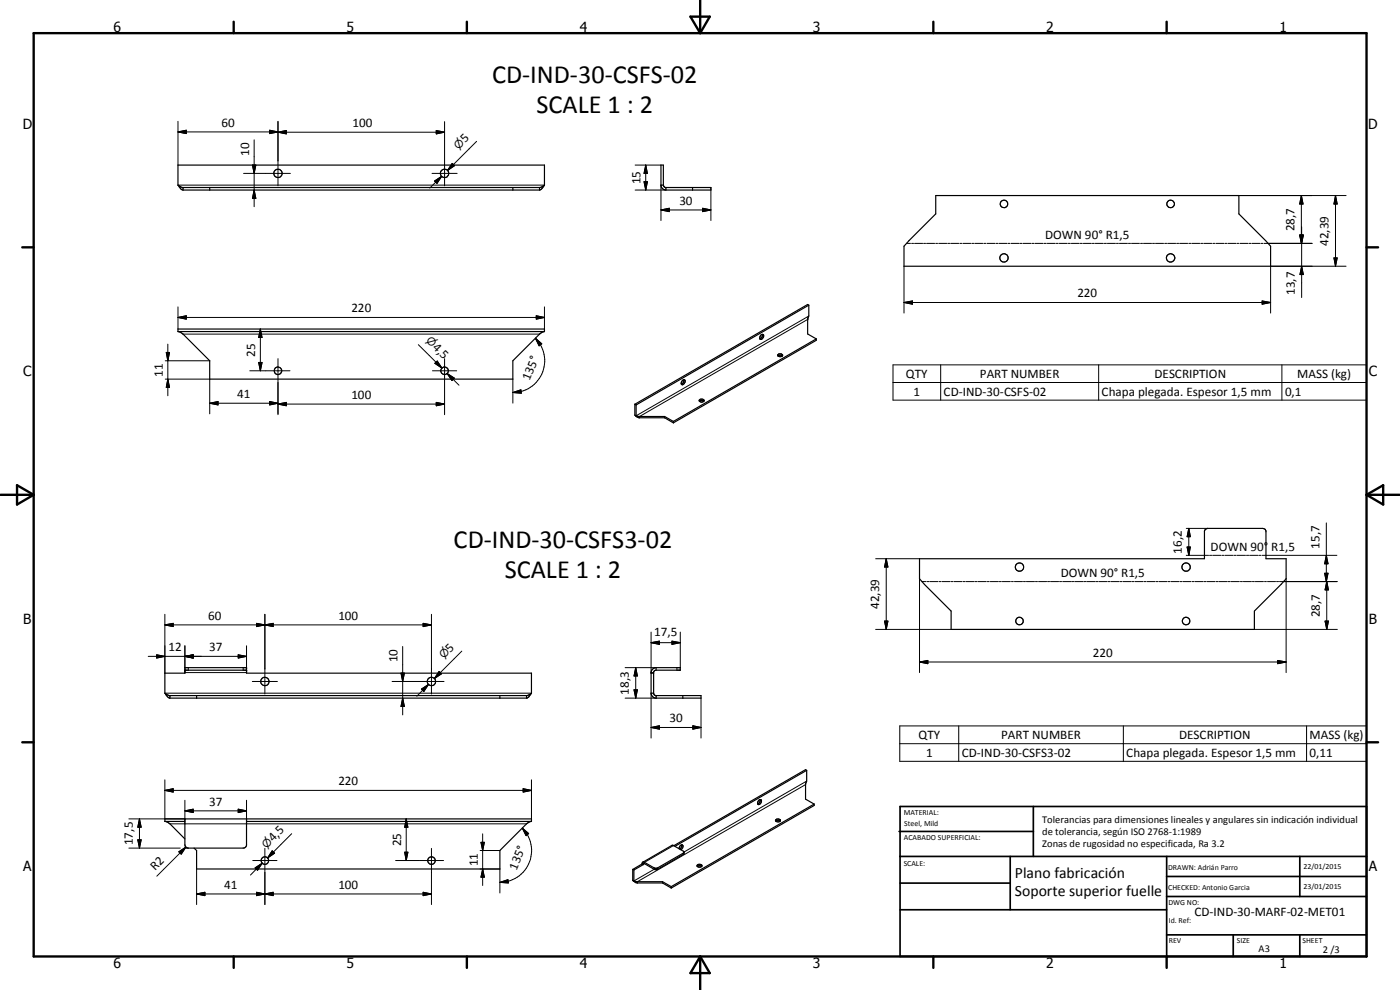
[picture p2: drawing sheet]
<svg xmlns="http://www.w3.org/2000/svg" width="420mm" height="297mm" viewBox="0 0 420 297" stroke-linecap="round" stroke-linejoin="round" font-family="sans-serif">
<g fill="none" stroke="#000" stroke-width=".35">
<path d="M53.4 55.5l.9 1.3 .6 .2M53.4 55.5l1.3 .8h107.4l1.3-.8M53.4 55.5v-6h110v6M54.9 56.3v.7M54.9 57h107M62.9 56.3v.7M153.9 56.3v.7M161.9 56.3v.7M163.4 55.5l-.7 1.1-.8 .4M198.4 55.5v-6h.7v6M198.4 55.5a1.52 1.52 0 0 0 1.4 1.5M198.4 55.5h.7"/>
<path d="M199.1 55.5l.1 .4 .5 .4h13.6v.7h-13.5M199.8 56.3v.7M207.8 56.3v.7M280.8 58.7h91v5.5l9.5 9.7v6h-110v-6l9.5-9.7zM53.4 98.7h110v.8h-110zM53.6 99.5l1.3 .7 8 8v5.5h91v-5.5l8-8 1.3-.7M242.7 91.6v3.2l-.3 1v4.4l2.6 1.5M242.7 91.6l-51.8 29.9M242.7 91.6l-.3-.2-51.9 29.9M204.9 114.1a.52 .52 0 0 1 .8 .1 .52 .52 0 0 1-.3 .7l-.3 .5a.45 .45 0 0 1-.7-.1 .45 .45 0 0 1 .1-.7zM205.2 113.9a1.16 1.16 0 0 1-.7 1.3M228.3 100.6l.5-.3 .3 .2v.6l-.3 .5a.47 .47 0 0 1-.7 .1 .47 .47 0 0 1 0-.7z"/>
<path d="M228.8 100.3a1.19 1.19 0 0 1-.8 1.3M233.4 106.5a.82 .82 0 0 1 .8-.4 .82 .82 0 0 1 .7 .6 .89 .89 0 0 1-1.5-.2zM233.5 106.8a1.03 1.03 0 0 1 1.3 0M245 101.7v.4l-42.9 24.8M245 101.7l-42.9 24.7M190.5 124.5l1.2 .8h7.8M190.5 124.5l.4 .3M190.5 121.3v3.2M190.5 121.3l.4 .2M190.9 124.8h.1M190.9 121.5v3.3M191 124.8l.6 .2h7.9"/>
<path d="M191.9 125v.3M199.5 125.3l2.6 1.6M199.5 125l2.6 1.4M199.5 125v.3M202.1 126.4v.5M209.9 120.4l.5-.2 .8 .2M210 120.4l-.2-.3a.86 .86 0 0 1 1.5 .1l-.1 .2M210 120.4l.5 .2 .7-.2M276 167.6h85.5v-8.3l.4-.6 .5-.2h16.6l.6 .2 .3 .6v8.3h6.1v6.1l-9.5 9.6v5.5h-91.1v-5.5l-9.4-9.6zM49.5 208v-6h6v-1.7h18.5v1.7h85.5v6M49.5 208l.7 1 .6 .5h107.4l1.3-1.5M49.5 208l1.3 .7h107.4l1.3-.7"/>
<path d="M51 208.7v.8M55.5 201.1h18.5M59 208.7v.8M150 208.7v.8M158 208.7v.8M195.4 202h.8M195.4 208h.8M195.7 201l.4-.4 .8-.3h7.3v.8h-7.5l-.3 .2-.2 .3v6.5l.4 .6h13.8v.8h-13.8l-.5-.3-.4-.4-.3-.8v-6.2zM196.9 208.7v.8M204.9 208.7v.8M228.2 239.9l-.2 .9-.6 .4M242.1 231.1l-.3-.2-39.6 22.8"/>
<path d="M242.1 231.1v3.3l-.3 .8v4.6l2.5 1.5M242.1 231.1l-39.5 22.8M49.7 246.5l1.3 .7 4.5 4.5M55.5 245.7v7.7l.2 .7 .8 .4 16.9-.1 .6-.7v-8M55.5 246.5h-6v-.8h110v.8h-85.5M159.3 246.5l-1.3 .7-8 8v5.5h-91v-5.5l-.8-.7M192.7 259.2l.4 .2M192.7 259.2l-2.8 1.7M192.9 258.7l8.8-5.1 3.6 2-.1 .7-8 4.6h-.8l-3.1-1.8-.2 .3M193.1 259.4l-2.9 1.6M204.6 253.5l-.1 .7-.5 .6M204.6 253.5l-.7 .6-.1 .5"/>
<path d="M204.6 253.5l.3 .2 .1 .3-.7 .9M205.3 255.8l-8.1 4.7-.8-.1-3.3-1.8-.3 .2-.1 .4M209.2 259.6a.71 .71 0 0 1 .9-.3 .71 .71 0 0 1 .5 .7l-.2 .1a.68 .68 0 0 1-.8 .1 .68 .68 0 0 1-.4-.6zM209.2 260l.5-.2 .9 .2M227.7 240.2l.7-.3a.82 .82 0 0 1 0 1.1 .82 .82 0 0 1-1 .2zM232.8 246a.81 .81 0 0 1 1.4 .3 .76 .76 0 0 1-.8 .3 .76 .76 0 0 1-.6-.6zM232.8 246.4l.5-.3 .8 .3M244.3 241.3v.4l-42.8 24.7M244.3 241.3l-42.8 24.7M189.9 260.9v3.2M189.9 260.9l.3 .1M189.9 264.1l.9 .7 .5 .1"/>
<path d="M189.9 264.1l.3 .2M190.2 261v3.3M190.2 264.3l.8 .2h7.8M191.3 264.5v.4M191.3 264.9h7.5M198.8 264.9l2.7 1.5M198.8 264.5l2.7 1.5M198.8 264.5v.4M201.5 266v.4"/>
<circle cx="83.4" cy="52" r="1.27"/>
<circle cx="133.4" cy="52" r="1.24"/>
<circle cx="301.3" cy="77.4" r="1.26"/>
<circle cx="301.3" cy="61.2" r="1.13"/>
<circle cx="351.3" cy="77.4" r="1.25"/>
<circle cx="351.3" cy="61.2" r="1.13"/>
<circle cx="83.4" cy="111.2" r="1.14"/>
<circle cx="133.4" cy="111.2" r="1.12"/>
<circle cx="306" cy="170.2" r="1.25"/>
<circle cx="356" cy="170.2" r="1.25"/>
<circle cx="306" cy="186.3" r="1.11"/>
<circle cx="356" cy="186.3" r="1.13"/>
<circle cx="79.5" cy="204.4" r="1.25"/>
<circle cx="129.5" cy="204.5" r="1.26"/>
<circle cx="79.5" cy="258.2" r="1.13"/>
<circle cx="129.5" cy="258.2" r="1.13"/>
</g>
<g fill="none" stroke="#000" stroke-width=".3">
<path d="M53.4 39.6l2.5-.5v1zM53.4 39.6h30M53.4 36.4v13.1M80.9 39.1l2.5 .5-2.5 .5zM83.4 39.7l2.5-.5v1zM83.4 39.7h50M83.4 36.4v19.4M130.9 39.2l2.5 .5-2.5 .5zM133.4 36.5v19.3M53.4 55.5h110M73.1 52h14.1M75.8 49.5h1l-.5 2.5z"/>
<path d="M76.3 57l.5 2.5h-1zM76.3 42v20M129.7 52h7.5M130.4 54.3l2.1-1.4-1.4 2.1zM132.5 52.9l-3.5 3.5M135.7 49l.7 .7-2.1 1.4zM136 49.4l-1.7 1.7M143 42.4l-8.7 8.7M190.6 49.5h7.8M190.6 57h9.2M193.3 54.5h1l-.5 2.5zM193.8 49.5l.5 2.5h-1z"/>
<path d="M193.8 49.5v7.5M198.4 55.5v10.7M213.3 56.3v9.9M371.8 58.7h32.2M390.6 58.7l.5 2.5h-1.1zM390.6 58.7v14.3M400.8 58.7l.5 2.5h-1zM400.8 58.7v21.2M198.4 63l2.5-.5v1zM198.4 63h14.9M210.9 62.5l2.4 .5-2.4 .5zM271.3 79.9v14"/>
<path d="M272.1 73h1.2M273.6 73h.6M274.5 73h2.4M277.2 73h.6M278.1 73h2.4M280.8 73h.6M281.7 73h2.4M284.4 73h.6M285.3 73h2.4M288.1 73h.5M289 73h2.4M291.7 73h.6"/>
<path d="M292.6 73h2.4M295.3 73h.6M296.2 73h2.4M298.9 73h.6M299.8 73h2.4M302.5 73h.6M303.4 73h2.4M306.1 73h.6M307 73h2.4M309.7 73h.6M310.6 73h2.4M313.3 73h.7"/>
<path d="M314.3 73h2.4M317 73h.6M317.9 73h2.4M320.6 73h.6M321.5 73h2.4M324.2 73h.6M325.1 73h2.4M327.8 73h.6M328.7 73h2.4M331.4 73h.7M332.3 73h2.5M335.1 73h.5"/>
<path d="M335.9 73h2.5M338.7 73h.6M339.6 73h2.4M342.3 73h.6M343.2 73h2.4M345.9 73h.6M346.8 73h2.4M349.5 73h.6M350.4 73h2.4M353.1 73h.6M354 73h2.4M356.8 73h.6"/>
<path d="M357.7 73h2.4M360.4 73h.6M361.3 73h2.4M364 73h.6M364.9 73h2.4M367.6 73h.6M368.5 73h2.4M371.2 73h.6M372.1 73h2.5M374.9 73h.5M375.7 73h2.5M378.4 73h.6"/>
<path d="M379.4 73h14.4M390 70.5h1.1l-.5 2.5zM390.1 70.5h1l-.5 2.5zM390.1 70.5l.5 2.5 .5-2.5h-1.1l.6 2.5M390.6 79.9l.5 2.5h-1zM390.6 68v21.3M391.1 70.5l-.5 2.5M400.3 77.4h1l-.5 2.5zM404 79.9h-22.7v14M53.4 95.2l2.5-.5v1.1zM53.4 92.1v6.6M53.4 95.2h110"/>
<path d="M78.1 98.7l.5 2.6h-1zM78.1 98.7v12.6M160.9 94.7l2.5 .5-2.5 .6zM163.4 92.1v6.6M242.4 95.8l-50.5 29.2M242.7 94.8l-51.8 30M271.3 90.8l2.5-.5v1zM271.3 90.8h110M378.8 90.3l2.5 .5-2.5 .5zM49.6 113.7h13.3v10.5M49.6 108.2h13.3M49.9 105.7h1l-.5 2.5z"/>
<path d="M50.4 113.7l.5 2.5h-1zM50.4 103.3v15.4M54.9 100.2h107M75 111.3h12M77.6 108.8h1l-.5 2.5zM83.4 107.6v16.8M125.5 103.4l7.1 7M129.8 111.3h7.3M130.5 109l.7-.7 1.4 2.1zM133.4 107.6v16.8M134.2 112.1l2.1 1.4-.7 .7zM134.2 112.1l3.5 3.5"/>
<path d="M153.9 117.8l2.4-.8 .2 1zM153.9 113.7v7.2M160.7 101.5l1.9 1.7-.8 .6zM160.7 101.5a9.9 9.9 0 0 1 2.8 6.3 9.6 9.6 0 0 1-7.1 9.7l-2.5 .3M268 109.5h142.1v10.6h-142.1zM268 114.8h142.1M282.3 109.5v10.6M329.7 109.5v10.6M384.7 109.5v10.6M62.9 121l2.5-.5v1zM62.9 121h20.5M80.9 120.5l2.5 .5-2.5 .5z"/>
<path d="M83.4 121.2l2.5-.5v1.1zM83.4 121.2h50M130.9 120.7l2.5 .5-2.5 .6zM356 158.5h6.4M356.8 158.5l.4 2.5h-.9zM356.8 158.5v8.1M398 156.9v17.6M262.8 167.6h13.2M266 167.6l.5 2.5h-1zM266 167.6v21.2M276 173.7v28.1M276.7 174.5h1.2"/>
<path d="M278.2 174.5h.6M279.1 174.5h2.4M281.8 174.5h.6M282.7 174.5h2.4M285.4 174.5h.6M286.3 174.5h2.4M289.1 174.5h.6M290 174.5h2.4M292.7 174.5h.6M293.6 174.5h2.4M296.3 174.5h.6M297.2 174.5h2.4"/>
<path d="M299.9 174.5h.6M300.8 174.5h2.4M303.6 174.5h.5M304.4 174.5h2.5M307.2 174.5h.6M308 174.5h2.5M310.8 174.5h.6M311.7 174.5h2.4M314.4 174.5h.6M315.3 174.5h2.4M318 174.5h.6M318.9 174.5h2.4"/>
<path d="M321.6 174.5h.6M322.5 174.5h2.4M325.2 174.5h.6M326.1 174.5h2.4M328.8 174.5h.7M329.8 174.5h2.4M332.5 174.5h.6M333.4 174.5h2.4M336.1 174.5h.6M337 174.5h2.4M339.7 174.5h.6M340.6 174.5h2.4"/>
<path d="M343.3 174.5h.6M344.2 174.5h2.4M346.9 174.5h.6M347.8 174.5h2.5M350.6 174.5h.5M351.4 174.5h2.5M354.1 174.5h.7M355.1 174.5h2.4M356 166.6h6.7M356.3 164.1h.9l-.4 2.5zM357.8 174.5h.6M358.7 174.5h2.4"/>
<path d="M361.4 174.5h.6M362.3 174.5h2.4M363 166.6h.6M363.9 166.6h2.5M365 174.5h.6M365.9 174.5h2.4M366.7 166.6h.6M367.6 166.6h2.5M368.6 174.5h.6M369.5 174.5h2.4M370.4 166.6h.6M371.3 166.6h2.5"/>
<path d="M372.3 174.5h.6M373.2 174.5h2.4M374.1 166.6h.6M375 166.6h2.5M375.9 174.5h.6M376.8 174.5h2.4M377.8 166.6h.6M378.7 166.6h22.5M379.5 174.5h.6M380.4 174.5h2.4M383.1 174.5h.6M384 174.5h17.4"/>
<path d="M386 173.7v28.1M397.5 172h1.1l-.6 2.5zM398 166.6l.6 2.6h-1.1zM398.2 174.5l.5 2.5h-1zM398.2 174.5v14.3M44.5 196.9h29.5M47 196.5l2.5 .4-2.5 .5zM49.5 187.5l2.5-.5v1zM49.5 187.5h80M49.5 184.3v17.7M55.5 196.9l2.5-.4v.9zM55.5 193.8v8.2"/>
<path d="M71.5 196.5l2.5 .4-2.5 .5zM74 193.8v6.5M77 187l2.5 .5-2.5 .5zM79.5 187.5l2.5-.5v1zM79.5 184.3v23.9M120.9 194v20.5M127 187l2.5 .5-2.5 .5zM129.5 184.3v23.9M138.6 195.4l-8.2 8.2M195.4 192.8l2.5-.4v.9zM195.4 192.8h8.8M195.4 189.7v12.3"/>
<path d="M201.7 192.4l2.5 .4-2.5 .5zM204.2 189.7v10.6M262.8 188.8h22.6M265.5 186.4h1l-.5 2.4zM276 198.6l2.5-.4v.9zM276 198.6h110M376.5 188.8h24.9M383.4 198.2l2.6 .4-2.6 .5zM397.7 186.4h1l-.5 2.4zM49.5 208h110M55.5 201.8h18.5M56.5 200.3v.8"/>
<path d="M73 200.3v.8M75.7 204.5h7.6M117.7 204.5h15.6M120.3 202h1.1l-.5 2.5zM120.9 209.5l.5 2.5h-1.1zM126.5 206.8l2.1-1.4-1.4 2.1zM128.6 205.4l-3.5 3.5M131.8 201.5l.7 .7-2.1 1.4zM187.6 200.3h9.3v.8M187.6 209.5h9.3M190.3 207h1l-.5 2.5zM190.8 200.3l.5 2.5h-1z"/>
<path d="M190.8 200.3v9.2M195.4 218.3l2.5-.5v1zM195.4 201.8h.8M195.4 208v13.4M195.4 218.3h15M203.1 200.3v.8M207.9 217.8l2.5 .5-2.5 .5zM210.4 209.5v11.9M270 217.8h140.1v10.6h-140.1zM287.7 217.8v10.6M337.1 217.8v10.6M392.1 217.8v10.6"/>
<path d="M49.5 237.2l2.5-.6v1.1zM49.5 234v11.7M49.5 237.2h110M157 236.6l2.5 .6-2.5 .5zM159.5 234v11.7M241.8 235.4l-50.5 29.1M242.1 234.4l-36.8 21.3M270 223.1h140.1M38.7 254.5h15.4M41.3 252h1.1l-.5 2.5zM41.9 245.7l.5 2.5h-1.1zM41.9 245.7v8.8"/>
<path d="M51 247.2h107M53.7 255.6l2.1-1.4-1.4 2.1zM55.5 243.3l2.5-.5v1zM55.5 240.1v5.6h-16.8M55.5 243.3h18.5M55.8 254.2l-8.7 8.7M56 254.5h.5M71.5 242.8l2.5 .5-2.5 .5zM74 240.1v5.6M75.8 258.2h7.3M78.7 259l-3.5 3.6M79.5 254.6v16.8"/>
<path d="M81.7 255.3l.7 .7-2.1 1.4zM82.1 255.7l-1.8 1.7M87.5 250.1l-7.2 7.3M118.7 258.2h14.4M121.4 255.7h1l-.5 2.5zM121.9 245.7l.5 2.5h-1zM121.9 245.7v12.5M129.5 254.6v16.8M144.1 255.2h5.9M144.3 252.7h1.1l-.5 2.5zM144.9 250.2v15.5M156.7 248.5l2 1.6-.8 .6z"/>
<path d="M156.7 248.5a9.7 9.7 0 0 1 2.8 6.3 9.5 9.5 0 0 1-7 9.6l-2.5 .4M202.1 253.7l-8.7 5v.4l-.3 .2-.4-.2M205.1 255.9v.4M59 268.2l2.5-.5v1zM59 268.2h70.5M59 260.7v10.7M76.6 260.4l2.1-1.4-1.4 2.1zM77 267.7l2.5 .5-2.5 .5zM77 267.7v1l5-1v1zM79.5 268.2l2.5-.5v1zM127 267.7l2.5 .5-2.5 .5zM144.1 260.7h5.9v7.2"/>
<path d="M144.9 260.7l.5 2.5h-1.1zM150 264.8l2.4-.9 .2 1zM196.3 260.8l-6.1 3.5M196.4 260.4v.5M197.3 260.4v.5"/>
</g>
<g fill="#000">
<circle cx="55.5" cy="201.1" r=".18"/>
<circle cx="74" cy="201.1" r=".18"/>
<circle cx="74" cy="200.3" r=".18"/>
</g>
<g fill="none" stroke="#000" stroke-width=".71">
<path d="M10.1 9.9h400v277.1h-400zM70.1 6.5v3.4M140.1 6.5v3.4M207.2 5h5.8l-2.9 4.9zM210.1 0v9.9M280.1 6.5v3.4M350.1 6.5v3.4M6.7 74.2h3.4M410.1 74.2h3.5M.1 148.5h10M5.1 145.6l5 2.9-5 2.9zM410.1 148.5h10"/>
<path d="M410.1 148.5l5-2.9v5.8zM6.7 222.7h3.4M410.1 222.7h3.5M70.1 287v3.4M140.1 287v3.4M210.1 287v10M210.1 287l2.9 5h-5.8zM280.1 287v3.4M350.1 287v3.4"/>
</g>
<g fill="none" stroke="#000" stroke-width=".51">
<path d="M269.8 249.5h40.3M270.1 242h140v45h-140zM270.1 257h140M303.2 257v16M310.1 242v15M350.1 257v30M390.1 257v12M270.1 265h33.1M270.1 273h80M350.1 269h60M350.1 263h60M350.1 280.5h60"/>
<path d="M370.1 280.5v6.5M390.1 280.5v6.5"/>
</g>
<g fill="#000">
<path d="M53.4 39.6l2.5-.5v1zM83.4 39.7l2.5-.5v1zM75.8 49.5h1l-.5 2.5zM76.3 57l.5 2.5h-1zM80.9 39.1l2.5 .5-2.5 .5zM130.9 39.2l2.5 .5-2.5 .5zM130.4 54.3l2.1-1.4-1.4 2.1zM135.7 49l.7 .7-2.1 1.4zM193.3 54.5h1l-.5 2.5zM193.8 49.5l.5 2.5h-1zM198.4 63l2.5-.5v1zM210.9 62.5l2.4 .5-2.4 .5z"/>
<path d="M390 70.5h1.1l-.5 2.5zM390.1 70.5h1l-.5 2.5zM390.6 58.7l.5 2.5h-1.1zM400.3 77.4h1l-.5 2.5zM400.8 58.7l.5 2.5h-1zM53.4 95.2l2.5-.5v1.1zM160.9 94.7l2.5 .5-2.5 .6zM271.3 90.8l2.5-.5v1zM378.8 90.3l2.5 .5-2.5 .5zM390.6 79.9l.5 2.5h-1zM49.9 105.7h1l-.5 2.5zM50.4 113.7l.5 2.5h-1z"/>
<path d="M77.6 108.8h1l-.5 2.5zM78.1 98.7l.5 2.6h-1zM130.5 109l.7-.7 1.4 2.1zM134.2 112.1l2.1 1.4-.7 .7zM153.9 117.8l2.4-.8 .2 1zM160.7 101.5l1.9 1.7-.8 .6zM62.9 121l2.5-.5v1zM80.9 120.5l2.5 .5-2.5 .5zM83.4 121.2l2.5-.5v1.1zM130.9 120.7l2.5 .5-2.5 .6zM266 167.6l.5 2.5h-1zM356.3 164.1h.9l-.4 2.5z"/>
<path d="M356.8 158.5l.4 2.5h-.9zM397.5 172h1.1l-.6 2.5zM398 166.6l.6 2.6h-1.1zM398.2 174.5l.5 2.5h-1zM47 196.5l2.5 .4-2.5 .5zM49.5 187.5l2.5-.5v1zM55.5 196.9l2.5-.4v.9zM71.5 196.5l2.5 .4-2.5 .5zM77 187l2.5 .5-2.5 .5zM79.5 187.5l2.5-.5v1zM127 187l2.5 .5-2.5 .5zM195.4 192.8l2.5-.4v.9z"/>
<path d="M201.7 192.4l2.5 .4-2.5 .5zM265.5 186.4h1l-.5 2.4zM276 198.6l2.5-.4v.9zM383.4 198.2l2.6 .4-2.6 .5zM397.7 186.4h1l-.5 2.4zM120.3 202h1.1l-.5 2.5zM120.9 209.5l.5 2.5h-1.1zM126.5 206.8l2.1-1.4-1.4 2.1zM131.8 201.5l.7 .7-2.1 1.4zM190.3 207h1l-.5 2.5zM190.8 200.3l.5 2.5h-1zM195.4 218.3l2.5-.5v1z"/>
<path d="M207.9 217.8l2.5 .5-2.5 .5zM49.5 237.2l2.5-.6v1.1zM157 236.6l2.5 .6-2.5 .5zM41.3 252h1.1l-.5 2.5zM41.9 245.7l.5 2.5h-1.1zM53.7 255.6l2.1-1.4-1.4 2.1zM55.5 243.3l2.5-.5v1zM71.5 242.8l2.5 .5-2.5 .5zM81.7 255.3l.7 .7-2.1 1.4zM121.4 255.7h1l-.5 2.5zM121.9 245.7l.5 2.5h-1zM144.3 252.7h1.1l-.5 2.5z"/>
<path d="M156.7 248.5l2 1.6-.8 .6zM59 268.2l2.5-.5v1zM77 267.7l2.5 .5-2.5 .5zM76.6 260.4l2.1-1.4-1.4 2.1zM79.5 268.2l2.5-.5v1zM127 267.7l2.5 .5-2.5 .5zM144.9 260.7l.5 2.5h-1.1zM150 264.8l2.4-.9 .2 1z"/>
</g>
<g font-size="7.9">
<text x="147.7" y="25">CD-IND-30-CSFS-02</text>
<text x="161" y="34">SCALE 1 : 2</text>
<text x="136.1" y="164.5">CD-IND-30-CSFS3-02</text>
<text x="151.5" y="173.5">SCALE 1 : 2</text>
</g>
<g font-size="4.7">
<text x="304.6" y="263.5">Plano fabricación</text>
<text x="304.6" y="268.9">Soporte superior fuelle</text>
</g>
<g font-size="4.2">
<text x="34" y="9.6">6</text>
<text x="104" y="9.6">5</text>
<text x="174" y="9.6">4</text>
<text x="244" y="9.6">3</text>
<text x="314" y="9.6">2</text>
<text x="384" y="9.6">1</text>
<text x="6.8" y="38.7">D</text>
<text x="410.6" y="38.7">D</text>
<text x="7" y="112.9">C</text>
<text x="410.8" y="112.9">C</text>
<text x="7" y="187.1">B</text>
<text x="410.8" y="187.1">B</text>
<text x="7" y="261.4">A</text>
<text x="410.8" y="261.4">A</text>
<text x="34" y="290.4">6</text>
<text x="104" y="290.4">5</text>
<text x="174" y="290.4">4</text>
<text x="244" y="290.4">3</text>
<text x="314" y="290.4">2</text>
<text x="384" y="290.4">1</text>
</g>
<g font-size="3.9">
<text x="66.5" y="38.1">60</text>
<text x="105.8" y="38.1">100</text>
<text x="74.7" y="46.7" transform="rotate(-90 74.7 46.7)">10</text>
<text x="139.6" y="42.9" transform="rotate(-45 139.6 42.9)">5</text>
<text x="192.3" y="55.3" transform="rotate(-90 192.3 55.3)">15</text>
<text x="203.9" y="61.4">30</text>
<text x="313.7" y="71.8">DOWN 90° R1,5</text>
<text x="388.5" y="69.4" transform="rotate(-90 388.5 69.4)">28,7</text>
<text x="398.7" y="73.8" transform="rotate(-90 398.7 73.8)">42,39</text>
<text x="323.3" y="89.2">220</text>
<text x="388.6" y="88.5" transform="rotate(-90 388.6 88.5)">13,7</text>
<text x="105.5" y="93.7">220</text>
<text x="76.6" y="107" transform="rotate(-90 76.6 107)">25</text>
<text x="129.7" y="104.4" transform="rotate(45 129.7 104.4)">4,5</text>
<text x="48.9" y="113" transform="rotate(-90 48.9 113)">11</text>
<text x="271.9" y="113.4">QTY</text>
<text x="294.1" y="113.4">PART NUMBER</text>
<text x="346.5" y="113.4">DESCRIPTION</text>
<text x="389.3" y="113.5">MASS (kg)</text>
<text x="71.2" y="119.5">41</text>
<text x="105.5" y="119.7">100</text>
<text x="159" y="114.3" transform="rotate(-68 159 114.3)">135°</text>
<text x="274.1" y="118.7">1</text>
<text x="283.2" y="118.7">CD-IND-30-CSFS-02</text>
<text x="330.6" y="118.8">Chapa plegada. Espesor 1,5 mm</text>
<text x="385.6" y="118.7">0,1</text>
<text x="354.7" y="166.1" transform="rotate(-90 354.7 166.1)">16,2</text>
<text x="363.3" y="165.4">DOWN 90° R1,5</text>
<text x="396" y="164.6" transform="rotate(-90 396 164.6)">15,7</text>
<text x="318.3" y="173.2">DOWN 90° R1,5</text>
<text x="62.5" y="186">60</text>
<text x="101.5" y="186">100</text>
<text x="263.9" y="182.8" transform="rotate(-90 263.9 182.8)">42,39</text>
<text x="396.1" y="185.2" transform="rotate(-90 396.1 185.2)">28,7</text>
<text x="196.3" y="190.8">17,5</text>
<text x="50.5" y="195.5">12</text>
<text x="62.8" y="195.4">37</text>
<text x="135.1" y="195.8" transform="rotate(-45 135.1 195.8)">5</text>
<text x="328" y="197.1">220</text>
<text x="119.3" y="198.8" transform="rotate(-90 119.3 198.8)">10</text>
<text x="188.7" y="208.4" transform="rotate(-90 188.7 208.4)">18,3</text>
<text x="200.9" y="216.7">30</text>
<text x="275.7" y="221.7">QTY</text>
<text x="300.5" y="221.7">PART NUMBER</text>
<text x="353.9" y="221.7">DESCRIPTION</text>
<text x="393" y="221.8">MASS (kg)</text>
<text x="277.9" y="227">1</text>
<text x="288.7" y="227">CD-IND-30-CSFS3-02</text>
<text x="338" y="227.1">Chapa plegada. Espesor 1,5 mm</text>
<text x="393" y="227">0,11</text>
<text x="101.5" y="235.6">220</text>
<text x="62.8" y="241.7">37</text>
<text x="39.8" y="253.6" transform="rotate(-90 39.8 253.6)">17,5</text>
<text x="82" y="252.7" transform="rotate(-45 82 252.7)">4,5</text>
<text x="120.4" y="254" transform="rotate(-90 120.4 254)">25</text>
<text x="46.6" y="261.2" transform="rotate(-45 46.6 261.2)">R2</text>
<text x="143.4" y="260" transform="rotate(-90 143.4 260)">11</text>
<text x="155" y="261.2" transform="rotate(-68 155 261.2)">135°</text>
<text x="67.3" y="266.7">41</text>
<text x="101.5" y="266.7">100</text>
<text x="358.5" y="275">CD-IND-30-MARF-02-MET01</text>
</g>
<g font-size="3.3">
<text x="137.6" y="44.9" transform="rotate(-45 137.6 44.9)">⌀</text>
<text x="127.7" y="102.4" transform="rotate(45 127.7 102.4)">⌀</text>
<text x="133.2" y="197.8" transform="rotate(-45 133.2 197.8)">⌀</text>
<text x="80" y="254.7" transform="rotate(-45 80 254.7)">⌀</text>
</g>
<g font-size="3.1">
<text x="312.7" y="246.8">Tolerancias para dimensiones lineales y angulares sin indicación individual</text>
<text x="312.7" y="250.4">de tolerancia, según ISO 2768-1:1989</text>
<text x="312.7" y="254">Zonas de rugosidad no especificada, Ra 3.2</text>
<text x="377.7" y="285.6">A3</text>
<text x="397" y="285.9">2 /3</text>
</g>
<g font-size="2.4">
<text x="271.2" y="244.4">MATERIAL:</text>
<text x="271.3" y="252">ACABADO SUPERFICIAL:</text>
<text x="271.4" y="247.9">Steel, Mild</text>
<text x="271.2" y="259.7">SCALE:</text>
<text x="350.6" y="261">DRAWN: Adrián Parro</text>
<text x="391.2" y="260.6">22/01/2015</text>
<text x="350.6" y="267">CHECKED: Antonio Garcia</text>
<text x="391.2" y="266.7">23/01/2015</text>
<text x="350.6" y="271.4">DWG NO:</text>
<text x="350.8" y="276.9">Id. Ref:</text>
<text x="350.8" y="282.8">REV</text>
<text x="371.2" y="282.9">SIZE</text>
<text x="390.9" y="282.9">SHEET</text>
</g>
</svg>
